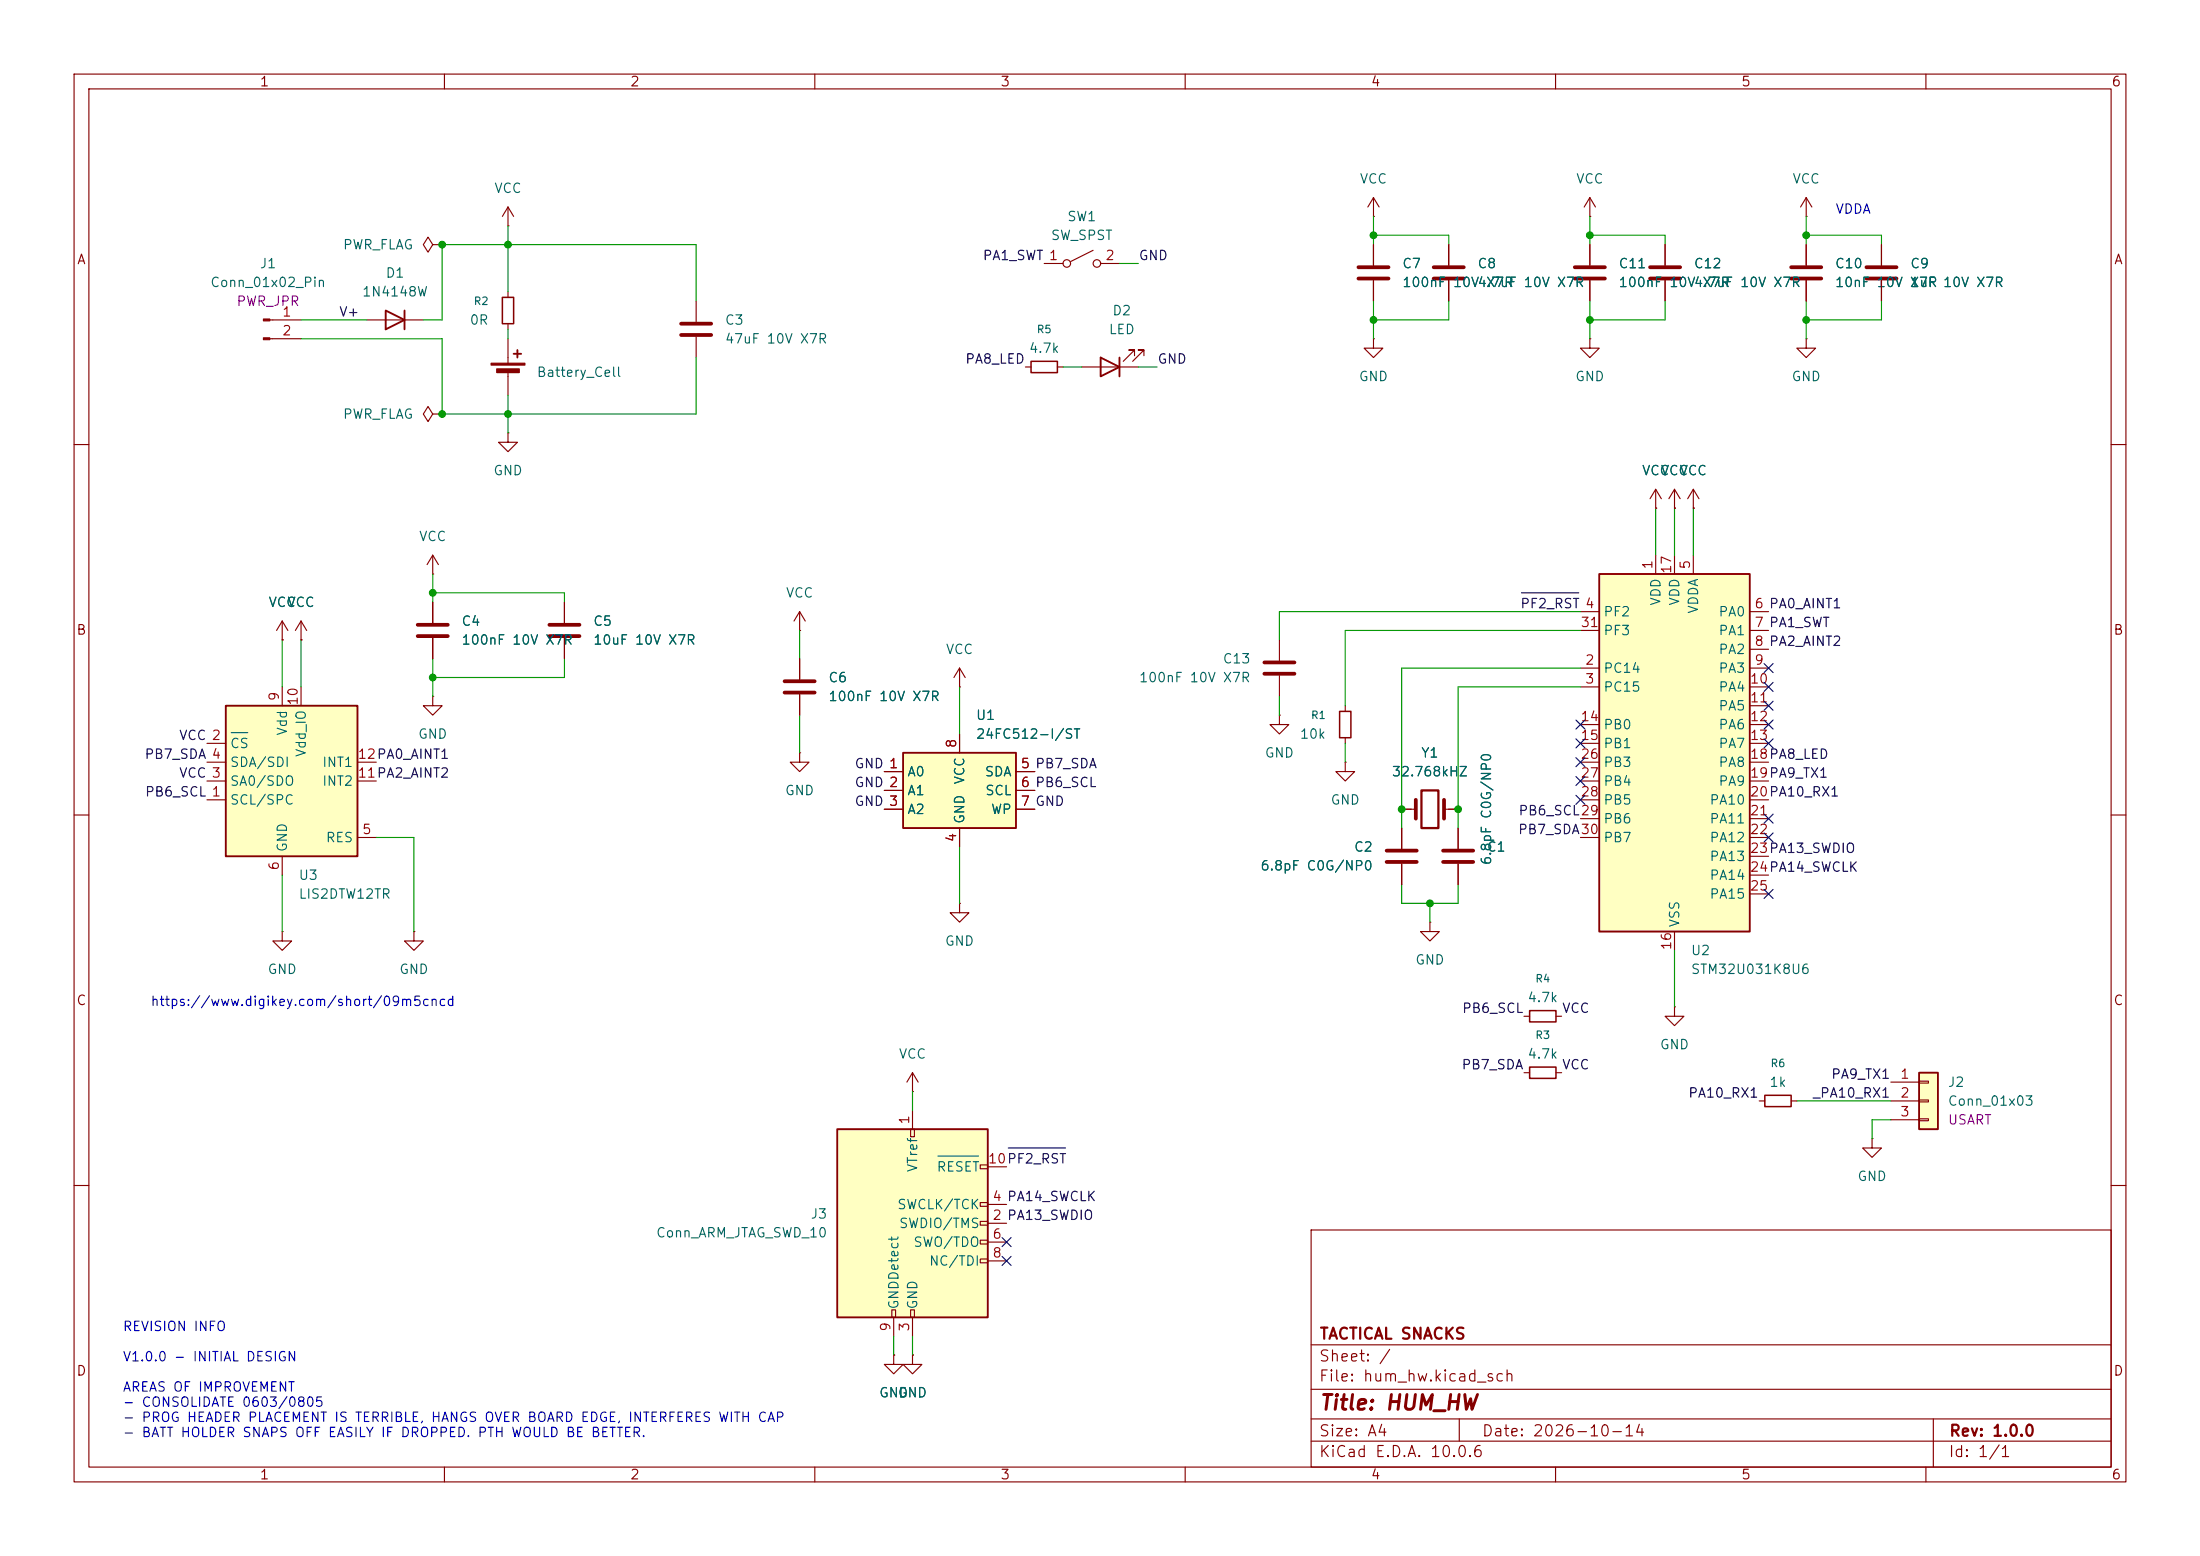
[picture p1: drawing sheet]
<svg xmlns="http://www.w3.org/2000/svg" width="297mm" height="210mm" viewBox="0 0 297 210" stroke-linecap="round" stroke-linejoin="round" font-family="sans-serif">
<g fill="none" stroke="#840000" stroke-width=".15">
<path d="M10 10h277v190h-277zM12 12h273v186h-273zM60 10v2M110 10v2M160 10v2M210 10v2M260 10v2M214.6 33v2.8M214.6 37.8v2.8M224.8 33v2.8M224.8 37.8v2.8M243.8 29.2h.1"/>
<path d="M243.8 26.7l-.7 1.2M243.8 26.7l.8 1.2M243.8 26.7v2.5M10 60h2M285 60h2M40.6 86.4h.1M40.6 83.8l-.7 1.3M40.6 83.8l.8 1.3M40.6 83.8v2.6M10 110h2M107.9 101.6v1.3h1.3l-1.3 1.2-1.2-1.2h1.2M107.9 101.6h.1"/>
<path d="M285 110h2M123.2 147.3h.1M123.2 144.8l-.8 1.3M123.2 144.8l.8 1.3M123.2 144.8v2.5M10 160h2M177 166h108v32h-108zM285 160h2M60 198v2M110 198v2M160 198v2M177 194.5h108"/>
<path d="M177 191.5h108M177 187.5h108M177 181.5h108M197 191.5v3M210 198v2M260 198v2M261 191.5v6.5"/>
</g>
<path d="M212.6 36.1h4.1M212.6 37.6h4.1M222.8 36.1h4M222.8 37.6h4" fill="none" stroke="#840000" stroke-width=".51"/>
<path d="M121.9 101.6h15.3v10.2h-15.3z" fill="#ffffc2"/>
<path d="M121.9 101.6h15.3v10.2h-15.3z" fill="none" stroke="#840000" stroke-width=".25"/>
<g fill="none" stroke="#840000" stroke-width=".15">
<path d="M243.8 33v2.8M243.8 37.8v2.8M254 33v2.8M254 37.8v2.8M68.6 58.4v1.3h1.2l-1.2 1.3-1.3-1.3h1.3M68.6 58.4h.1M138.4 49.5h.8M142.7 49.5h.8M58.4 77.5h.1M58.4 74.9l-.7 1.3M58.4 74.9l.8 1.3M58.4 74.9v2.6"/>
<path d="M38.1 86.4h.1M38.1 83.8l-.8 1.3M38.1 83.8l.8 1.3M38.1 83.8v2.6M58.4 81.3v2.8M58.4 86.1v2.8M76.2 81.3v2.8M76.2 86.1v2.8M129.5 99.1v2.5M181.6 95.3v.7M181.6 99.6v.7M119.4 104.1h2.5"/>
<path d="M119.4 106.7h2.5M119.4 109.2h2.5M129.5 111.8v2.5M137.2 104.1h2.5M137.2 106.7h2.5M137.2 109.2h2.5M189.2 109.2h1.9M189.2 111.8v2.8M189.2 116.6v2.8M194.9 109.2h1.9"/>
</g>
<path d="M241.8 36.1h4.1M241.8 37.6h4.1M252 36.1h4M252 37.6h4M56.4 84.3h4.1M56.4 85.9h4.1M74.2 84.3h4M74.2 85.9h4M187.2 114.8h4.1M187.2 116.3h4.1M191.1 108v2.5M194.9 108v2.5" fill="none" stroke="#840000" stroke-width=".51"/>
<path d="M191.9 106.7h2.3v5.1h-2.3z" fill="none" stroke="#840000" stroke-width=".3"/>
<path d="M139.2 48.8h3.5v1.5h-3.5zM180.8 96h1.6v3.6h-1.6z" fill="none" stroke="#840000" stroke-width=".2"/>
<path d="M215.9 77.5h20.3v48.2h-20.3z" fill="#ffffc2"/>
<path d="M52.1 41.9l2.5 1.3-2.5 1.3zM54.6 41.9v2.6M69.3 47.8h1.1M69.8 47.2v1.1M148.6 48.3l2.5 1.2-2.5 1.3zM151.1 48.3v2.5M215.9 77.5h20.3v48.2h-20.3z" fill="none" stroke="#840000" stroke-width=".25"/>
<g fill="none" stroke="#840000" stroke-width=".15">
<path d="M58.4 33l-.6 1-.7-1 .7-1 .6 1h1.3M59.7 33h.1M68.6 30.5h.1M68.6 27.9v2.6M68.6 39.4v.7M68.6 27.9l-.8 1.3M68.6 27.9l.7 1.3M195.6 33v2.8M195.6 37.8v2.8M36.4 43.2h4.2M36.4 45.7h4.2M49.5 43.2h7.6"/>
<path d="M58.4 55.9l-.6 1-.7-1 .7-1 .6 1h1.3M59.7 55.9h.1M68.6 43.7v.8M68.6 45.7v3.3M68.6 50v3.3M94 40.6v2.8M94 45.5v2.8M146 49.5h7.7M153.2 48v-.8h-.8h.8l-1.6 1.6M154.4 48v-.8h-.7h.7l-1.5 1.6M214.6 45.7v1.3h1.3l-1.3 1.3-1.2-1.3h1.2M214.6 45.7h.1"/>
<path d="M243.8 45.7v1.3h1.3l-1.3 1.3-1.2-1.3h1.2M243.8 45.7h.1M223.5 68.6h.1M223.5 66v2.6M223.5 74.9v2.6M223.5 66l-.7 1.3M223.5 66l.8 1.3M226.1 68.6h.1M226.1 66v2.6M226.1 74.9v2.6M226.1 66l-.8 1.3M226.1 66l.7 1.3"/>
<path d="M228.6 68.6h.1M228.6 66v2.6M228.6 74.9v2.6M228.6 66l-.8 1.3M228.6 66l.8 1.3M58.4 94v1.3h1.3l-1.3 1.2-1.3-1.2h1.3M58.4 94h.1M107.9 85.1h.1M107.9 82.6l-.7 1.2M107.9 82.6l.8 1.2M107.9 82.6v2.5M213.4 90.2h2.5"/>
<path d="M213.4 92.7h2.5M213.4 82.6h2.5M213.4 85.1h2.5M213.4 97.8h2.5M236.2 90.2h2.6M236.2 92.7h2.6M236.2 82.6h2.6M236.2 85.1h2.6M236.2 87.6h2.6M236.2 95.3h2.6M236.2 97.8h2.6M196.8 111.8v2.8"/>
<path d="M196.8 116.6v2.8M213.4 100.3h2.5M213.4 102.9h2.5M213.4 105.4h2.5M213.4 108h2.5M213.4 110.5h2.5M213.4 113h2.5M236.2 100.3h2.6M236.2 102.9h2.6M236.2 105.4h2.6M236.2 108h2.6M236.2 110.5h2.6"/>
<path d="M236.2 113h2.6M236.2 115.6h2.6M236.2 118.1h2.6M38.1 125.7v1.3h1.3l-1.3 1.3-1.3-1.3h1.3M38.1 125.7h.1M55.9 125.7v1.3h1.2l-1.2 1.3-1.3-1.3h1.3M55.9 125.7h.1M193 124.5v1.2h1.3l-1.3 1.3-1.2-1.3h1.2M193 124.5h.1M205.7 137.2h.8M210.1 137.2h.7M226.1 135.9v1.3h1.2l-1.2 1.2-1.3-1.2h1.3"/>
<path d="M226.1 135.9h.1M226.1 125.7v2.6M236.2 120.7h2.6M205.7 144.8h.8M210.1 144.8h.7M237.5 148.6h.8M241.8 148.6h.8"/>
</g>
<path d="M67.8 40.1h1.5v3.6h-1.5zM206.5 136.4h3.6v1.5h-3.6zM206.5 144h3.6v1.5h-3.6zM238.3 147.8h3.5v1.6h-3.5z" fill="none" stroke="#840000" stroke-width=".2"/>
<path d="M193.5 36.1h4.1M193.5 37.6h4.1M91.9 43.7h4.1M91.9 45.2h4.1M194.8 114.8h4.1M194.8 116.3h4.1" fill="none" stroke="#840000" stroke-width=".51"/>
<g fill="#840000" stroke="#840000" stroke-width=".15">
<path d="M66.3 49h4.6v.3h-4.6z"/>
<path d="M67.1 49.8h3v.5h-3z"/>
<path d="M35.6 43.1h.8v.2h-.8z"/>
<path d="M35.6 45.6h.8v.2h-.8z"/>
</g>
<path d="M259.1 144.8h2.5v7.6h-2.5z" fill="#ffffc2"/>
<path d="M259.1 144.8h2.5v7.6h-2.5z" fill="none" stroke="#840000" stroke-width=".25"/>
<g fill="none" stroke="#840000" stroke-width=".15">
<path d="M185.4 33v2.8M185.4 37.8v2.8M107.9 88.9v2.8M107.9 93.7v2.8M172.7 86.4v2.8M172.7 91.2v2.8M252.7 153.7v1.2h1.3l-1.3 1.3-1.2-1.3h1.2M252.7 153.7h.1M255.3 146.1h3.8M255.3 148.6h3.8M255.3 151.1h3.8M259.1 145.9h1.2v.3h-1.2z"/>
<path d="M259.1 148.5h1.2v.2h-1.2zM259.1 151h1.2v.3h-1.2z"/>
</g>
<path d="M183.4 36.1h4.1M183.4 37.6h4.1M105.9 91.9h4.1M105.9 93.5h4.1M170.7 89.4h4.1M170.7 90.9h4.1" fill="none" stroke="#840000" stroke-width=".51"/>
<path d="M113 152.4h20.3v25.4h-20.3z" fill="#ffffc2"/>
<path d="M113 152.4h20.3v25.4h-20.3z" fill="none" stroke="#840000" stroke-width=".25"/>
<g fill="none" stroke="#840000" stroke-width=".15">
<path d="M141 35.6h2.5M147.6 33.8l-3.1 1.5M148.6 35.6h2.5M185.4 29.2h.1M185.4 26.7l-.7 1.2M185.4 26.7l.8 1.2M185.4 26.7v2.5M214.6 29.2h.1M214.6 26.7l-.7 1.2M214.6 26.7l.8 1.2M214.6 26.7v2.5M185.4 45.7v1.3h1.3l-1.3 1.3-1.3-1.3h1.3"/>
<path d="M185.4 45.7h.1M129.5 92.7h.1M129.5 90.2l-.7 1.2M129.5 90.2l.8 1.2M129.5 90.2v2.5M122.9 152.4h.5v1h-.5zM123.2 149.9v2.5M132.3 157.2h1v.5h-1zM133.3 157.5h2.6M120.4 176.8h.5v1h-.5zM120.6 177.8v2.5M122.9 176.8h.5v1h-.5z"/>
<path d="M123.2 177.8v2.5M132.3 162.3h1v.5h-1zM132.3 164.8h1v.6h-1zM132.3 167.4h1v.5h-1zM132.3 169.9h1v.5h-1zM133.3 165.1h2.6M133.3 162.6h2.6M133.3 167.6h2.6M133.3 170.2h2.6"/>
<circle cx="144" cy="35.6" r=".51"/>
<circle cx="148.1" cy="35.6" r=".51"/>
</g>
<path d="M126.6 156h5.5" fill="none" stroke="#006464" stroke-width=".15"/>
<path d="M30.5 95.3h17.8v20.3h-17.8z" fill="#ffffc2"/>
<path d="M30.5 95.3h17.8v20.3h-17.8z" fill="none" stroke="#840000" stroke-width=".25"/>
<g fill="none" stroke="#840000" stroke-width=".15">
<path d="M185.4 33v2.8M185.4 37.8v2.8M195.6 33v2.8M195.6 37.8v2.8M214.6 33v2.8M214.6 37.8v2.8M224.8 33v2.8M224.8 37.8v2.8M243.8 33v2.8M243.8 37.8v2.8M254 33v2.8M254 37.8v2.8"/>
<path d="M223.5 68.6h.1M226.1 68.6h.1M228.6 68.6h.1M38.1 86.4h.1M38.1 92.7v2.6M40.6 86.4h.1M40.6 92.7v2.6M58.4 81.3v2.8M58.4 86.1v2.8M76.2 81.3v2.8M76.2 86.1v2.8M107.9 88.9v2.8"/>
<path d="M107.9 93.7v2.8M129.5 99.1v2.5M172.7 96.5v1.3h1.3l-1.3 1.3-1.3-1.3h1.3M172.7 96.5h.1M27.9 108h2.6M27.9 100.3h2.6M27.9 105.4h2.6M27.9 102.9h2.6M38.1 115.6v2.5M48.3 105.4h2.5M48.3 102.9h2.5M48.3 113h2.5"/>
<path d="M119.4 109.2h2.5M119.4 104.1h2.5M119.4 106.7h2.5M129.5 111.8v2.5M137.2 109.2h2.5M137.2 104.1h2.5M137.2 106.7h2.5M181.6 102.9v1.2h1.3l-1.3 1.3-1.3-1.3h1.3M181.6 102.9h.1M189.2 109.2h1.3M189.2 111.8v2.8M189.2 116.6v2.8"/>
<path d="M195.6 109.2h1.2M196.8 111.8v2.8M196.8 116.6v2.8M129.5 121.9v1.3h1.3l-1.3 1.3-1.2-1.3h1.2M129.5 121.9h.1M120.6 182.9v1.3h1.3l-1.3 1.2-1.2-1.2h1.2M120.6 182.9h.1M123.2 182.9v1.3h1.3l-1.3 1.2-1.3-1.2h1.3M123.2 182.9h.1"/>
</g>
<path d="M31.2 98.9h2.2" fill="none" stroke="#006464" stroke-width=".15"/>
<path d="M205.4 80h7.7M136.1 154.9h7.7" fill="none" stroke="#0f0f0f" stroke-width=".15"/>
<g fill="none" stroke="#009600" stroke-width=".15">
<path d="M68.6 30.5v8.9M151.1 35.6h2.6M185.4 31.8h10.2v1.2M185.4 29.2v3.8M214.6 31.8h10.2v1.2M214.6 29.2v3.8M243.8 29.2v3.8M243.8 31.8h10.2v1.2M40.6 43.2h8.9M40.6 45.7h19.1v10.2h34.3v-7.6M68.6 44.5v1.2M68.6 53.3v5.1"/>
<path d="M94 40.6v-7.6h-34.3v10.2h-2.6M143.5 49.5h2.5M153.7 49.5h2.5M185.4 40.6v5.1M195.6 40.6v2.6h-10.2M214.6 40.6v5.1M224.8 40.6v2.6h-10.2M243.8 40.6v5.1M254 40.6v2.6h-10.2M58.4 77.5v3.8M223.5 68.6v6.3M226.1 68.6v6.3"/>
<path d="M228.6 68.6v6.3M38.1 86.4v6.3M40.6 86.4v6.3M58.4 88.9v5.1M58.4 80h17.8v1.3M76.2 88.9v2.5h-17.8M107.9 85.1v3.8M107.9 96.5v5.1M129.5 92.7v6.4M172.7 94v2.5M213.4 82.6h-40.7v3.8M213.4 92.7h-16.6v19.1"/>
<path d="M213.4 90.2h-24.2v21.6M213.4 85.1h-31.8v10.2M38.1 118.1v7.6M50.8 113h5.1v12.7M129.5 114.3v7.6M181.6 100.3v2.6M189.2 119.4v2.5h7.6v-2.5M193 121.9v2.6M226.1 128.3v7.6M123.2 147.3v2.6M242.6 148.6h12.7M255.3 151.1h-2.6v2.6"/>
<path d="M120.6 180.3v2.6M123.2 180.3v2.6"/>
</g>
<g fill="none" stroke="#000084" stroke-width=".15">
<path d="M212.8 97.2l1.2 1.2M212.8 99.7l1.2 1.2M214 97.2l-1.2 1.2M214 99.7l-1.2 1.2M238.2 89.6l1.2 1.2M238.2 92.1l1.2 1.2M238.2 94.6l1.2 1.3M238.2 97.2l1.2 1.2M238.2 99.7l1.2 1.2M239.4 89.6l-1.2 1.2M239.4 92.1l-1.2 1.2M239.4 94.6l-1.2 1.3"/>
<path d="M239.4 97.2l-1.2 1.2M239.4 99.7l-1.2 1.2M212.8 102.3l1.2 1.2M212.8 104.8l1.2 1.2M212.8 107.3l1.2 1.3M214 102.3l-1.2 1.2M214 104.8l-1.2 1.2M214 107.3l-1.2 1.3M238.2 112.4l1.2 1.2M238.2 109.9l1.2 1.2M239.4 112.4l-1.2 1.2M239.4 109.9l-1.2 1.2"/>
<path d="M238.2 120l1.2 1.3M239.4 120l-1.2 1.3M135.3 169.6l1.2 1.2M135.3 167l1.2 1.2M136.5 169.6l-1.2 1.2M136.5 167l-1.2 1.2"/>
</g>
<g fill="#009600" stroke="#009600" stroke-width=".14">
<circle cx="189.2" cy="109.2" r=".46"/>
<circle cx="58.4" cy="91.4" r=".46"/>
<circle cx="193" cy="121.9" r=".46"/>
<circle cx="196.8" cy="109.2" r=".46"/>
<circle cx="243.8" cy="31.8" r=".46"/>
<circle cx="185.4" cy="43.2" r=".46"/>
<circle cx="214.6" cy="31.8" r=".46"/>
<circle cx="185.4" cy="31.8" r=".46"/>
<circle cx="243.8" cy="43.2" r=".46"/>
<circle cx="214.6" cy="43.2" r=".46"/>
<circle cx="58.4" cy="80" r=".46"/>
<circle cx="68.6" cy="33" r=".46"/>
<circle cx="68.6" cy="55.9" r=".46"/>
<circle cx="59.7" cy="55.9" r=".46"/>
<circle cx="59.7" cy="33" r=".46"/>
</g>
<text font-size="2" fill="#840000" x="178" y="190.8">Title: HUM_HW</text>
<g font-size="1.5" fill="#840000">
<text x="178" y="184.1">Sheet: /</text>
<text x="178" y="181.1">TACTICAL SNACKS</text>
<text x="178" y="186.8">File: hum_hw.kicad_sch</text>
<text x="178" y="197">KiCad E.D.A. 10.0.6</text>
<text x="178" y="194.2">Size: A4</text>
<text x="200" y="194.2">Date: 2026-10-14</text>
<text x="263" y="197">Id: 1/1</text>
<text x="263" y="194.2">Rev: 1.0.0</text>
</g>
<g font-size="1.3" fill="#840000">
<text x="35" y="12">1</text>
<text x="85" y="12">2</text>
<text x="135" y="12">3</text>
<text x="185" y="12">4</text>
<text x="235" y="12">5</text>
<text x="285" y="12">6</text>
<text x="10.3" y="36">A</text>
<text x="285.3" y="36">A</text>
<text x="10.2" y="86">B</text>
<text x="285.2" y="86">B</text>
<text x="10.2" y="136">C</text>
<text x="285.2" y="136">C</text>
<text x="10.2" y="186">D</text>
<text x="285.2" y="186">D</text>
<text x="35" y="200">1</text>
<text x="85" y="200">2</text>
<text x="135" y="200">3</text>
<text x="185" y="200">4</text>
<text x="235" y="200">5</text>
<text x="285" y="200">6</text>
</g>
<g font-size="1.3" fill="#006464">
<text x="66.6" y="26.4">VCC</text>
<text x="183.5" y="25.1">VCC</text>
<text x="212.7" y="25.1">VCC</text>
<text x="241.9" y="25.1">VCC</text>
<text x="46.2" y="34">PWR_FLAG</text>
<text x="141.8" y="32.7">SW_SPST</text>
<text x="144" y="30.2">SW1</text>
<text x="28.3" y="39.1">Conn_01x02_Pin</text>
<text x="35" y="36.5">J1</text>
<text x="48.8" y="40.3">1N4148W</text>
<text x="52" y="37.8">D1</text>
<text x="189.2" y="36.5">C7</text>
<text x="189.2" y="39.1">100nF</text>
<text x="196" y="39.1">10V4.7uF 10V X7R</text>
<text x="199.4" y="36.5">C8</text>
<text x="200.5" y="39.1">X7R</text>
<text x="218.4" y="36.5">C11</text>
<text x="218.4" y="39.1">100nF</text>
<text x="225.3" y="39.1">10V4.7uF 10V X7R</text>
<text x="228.6" y="36.5">C12</text>
<text x="229.7" y="39.1">X7R</text>
<text x="247.6" y="36.5">C10</text>
<text x="247.6" y="39.1">10nF 10V X7R 10V X7R</text>
<text x="257.8" y="36.5">C9</text>
<text x="257.8" y="39.1">1uF</text>
<text x="63.3" y="44.1">0R</text>
<text x="97.8" y="44.1">C3</text>
<text x="97.8" y="46.7">47uF 10V X7R</text>
<text x="138.8" y="48">4.7k</text>
<text x="149.6" y="45.4">LED</text>
<text x="150.1" y="42.9">D2</text>
<text x="72.4" y="51.2">Battery_Cell</text>
<text x="183.4" y="51.8">GND</text>
<text x="212.6" y="51.8">GND</text>
<text x="241.8" y="51.8">GND</text>
<text x="46.2" y="56.8">PWR_FLAG</text>
<text x="66.5" y="64.5">GND</text>
<text x="221.6" y="64.5">VCC</text>
<text x="224.1" y="64.5">VCC</text>
<text x="226.7" y="64.5">VCC</text>
<text x="56.5" y="73.4">VCC</text>
<text x="36.2" y="82.2">VCC</text>
<text x="38.7" y="82.2">VCC</text>
<text x="106" y="81">VCC</text>
<text x="216.4" y="83.5">PF2</text>
<text x="224.5" y="81.8" transform="rotate(-90 224.5 81.8)">VDD</text>
<text x="227" y="81.8" transform="rotate(-90 227 81.8)">VDD</text>
<text x="229.6" y="82.9" transform="rotate(-90 229.6 82.9)">VDDA</text>
<text x="231.9" y="83.5">PA0</text>
<text x="62.2" y="84.8">C4</text>
<text x="62.2" y="87.3">100nF 10V X7R</text>
<text x="80" y="84.8">C5</text>
<text x="80" y="87.3">10uF 10V X7R</text>
<text x="127.6" y="88.6">VCC</text>
<text x="165" y="89.9">C13</text>
<text x="216.4" y="86.1">PF3</text>
<text x="231.9" y="86.1">PA1</text>
<text x="231.9" y="88.6">PA2</text>
<text x="111.7" y="92.4">C6</text>
<text x="111.7" y="94.9">100nF 10V X7R</text>
<text x="153.7" y="92.4">100nF 10V X7R</text>
<text x="216.4" y="91.1">PC14</text>
<text x="216.4" y="93.7">PC15</text>
<text x="231.9" y="91.1">PA3</text>
<text x="231.9" y="93.7">PA4</text>
<text x="31" y="101.3">CS</text>
<text x="39.1" y="99.4" transform="rotate(-90 39.1 99.4)">Vdd</text>
<text x="56.4" y="100">GND</text>
<text x="131.7" y="97.5">U1</text>
<text x="131.7" y="100">24FC512-I/ST</text>
<text x="175.4" y="100">10k</text>
<text x="216.4" y="98.8">PB0</text>
<text x="216.4" y="101.3">PB1</text>
<text x="231.9" y="96.2">PA5</text>
<text x="231.9" y="98.8">PA6</text>
<text x="231.9" y="101.3">PA7</text>
<text x="31" y="106.4">SA0/SDO</text>
<text x="31" y="103.8">SDA/SDI</text>
<text x="41.6" y="102.3" transform="rotate(-90 41.6 102.3)">Vdd_IO</text>
<text x="43.4" y="106.4">INT2</text>
<text x="43.4" y="103.8">INT1</text>
<text x="105.9" y="107.6">GND</text>
<text x="122.4" y="105.1">A0</text>
<text x="122.4" y="107.6">A1</text>
<text x="130.5" y="106" transform="rotate(-90 130.5 106)">VCC</text>
<text x="132.9" y="105.1">SDA</text>
<text x="132.9" y="107.6">SCL</text>
<text x="170.7" y="102.6">GND</text>
<text x="187.8" y="105.1">32.768kHZ</text>
<text x="191.8" y="102.6">Y1</text>
<text x="216.4" y="103.8">PB3</text>
<text x="216.4" y="106.4">PB4</text>
<text x="231.9" y="103.8">PA8</text>
<text x="231.9" y="106.4">PA9</text>
<text x="31" y="108.9">SCL/SPC</text>
<text x="43.9" y="114">RES</text>
<text x="122.4" y="110.2">A2</text>
<text x="130.5" y="111.3" transform="rotate(-90 130.5 111.3)">GND</text>
<text x="133.7" y="110.2">WP</text>
<text x="179.5" y="108.9">GND</text>
<text x="216.4" y="108.9">PB5</text>
<text x="216.4" y="111.5">PB6</text>
<text x="216.4" y="114">PB7</text>
<text x="230.7" y="108.9">PA10</text>
<text x="230.7" y="111.5">PA11</text>
<text x="230.7" y="114">PA12</text>
<text x="39.1" y="115.1" transform="rotate(-90 39.1 115.1)">GND</text>
<text x="40.2" y="119.1">U3</text>
<text x="170.1" y="117.8">6.8pF C0G/NP0</text>
<text x="182.7" y="115.3">C2</text>
<text x="200.6" y="115.3">C1</text>
<text x="201.6" y="116.9" transform="rotate(-90 201.6 116.9)">6.8pF C0G/NP0</text>
<text x="230.7" y="116.5">PA13</text>
<text x="230.7" y="119.1">PA14</text>
<text x="40.2" y="121.6">LIS2DTW12TR</text>
<text x="227" y="125.2" transform="rotate(-90 227 125.2)">VSS</text>
<text x="230.7" y="121.6">PA15</text>
<text x="36" y="131.8">GND</text>
<text x="53.8" y="131.8">GND</text>
<text x="127.5" y="128">GND</text>
<text x="191" y="130.5">GND</text>
<text x="228.2" y="129.2">U2</text>
<text x="228.2" y="131.8">STM32U031K8U6</text>
<text x="206.1" y="135.6">4.7k</text>
<text x="121.2" y="143.2">VCC</text>
<text x="206.1" y="143.2">4.7k</text>
<text x="224" y="141.9">GND</text>
<text x="238.8" y="147">1k</text>
<text x="262.9" y="147">J2</text>
<text x="262.9" y="149.6">Conn_01x03</text>
<text x="124.2" y="158.3" transform="rotate(-90 124.2 158.3)">VTref</text>
<text x="126.4" y="158.4">RESET</text>
<text x="250.7" y="159.7">GND</text>
<text x="88.5" y="167.3">Conn_ARM_JTAG_SWD_10</text>
<text x="109.3" y="164.8">J3</text>
<text x="121" y="163.5">SWCLK/TCK</text>
<text x="121.3" y="166.1">SWDIO/TMS</text>
<text x="123.2" y="168.6">SWO/TDO</text>
<text x="125.3" y="171.1">NC/TDI</text>
<text x="121.6" y="176.8" transform="rotate(-90 121.6 176.8)">GNDDetect</text>
<text x="124.2" y="176.8" transform="rotate(-90 124.2 176.8)">GND</text>
<text x="118.6" y="188.9">GND</text>
<text x="121.1" y="188.9">GND</text>
</g>
<g font-size="1.3" fill="#0000c2">
<text x="247.7" y="29.2">VDDA</text>
<text x="20.2" y="136.1">https://www.digikey.com/short/09m5cncd</text>
<text x="16.5" y="180">REVISION INFO</text>
<text x="16.5" y="184.1">V1.0.0 - INITIAL DESIGN</text>
<text x="16.5" y="188.1">AREAS OF IMPROVEMENT</text>
<text x="16.5" y="190.2">- CONSOLIDATE 0603/0805</text>
<text x="16.5" y="192.2">- PROG HEADER PLACEMENT IS TERRIBLE, HANGS OVER BOARD EDGE, INTERFERES WITH CAP</text>
<text x="16.5" y="194.3">- BATT HOLDER SNAPS OFF EASILY IF DROPPED. PTH WOULD BE BETTER.</text>
</g>
<g font-size="1.3" fill="#0f0f0f">
<text x="132.6" y="35.4">PA1_SWT 1</text>
<text x="153.6" y="35.4">GND</text>
<text x="45.7" y="43.1">V+</text>
<text x="130.2" y="49.4">PA8_LED</text>
<text x="156.2" y="49.4">GND</text>
<text x="205.2" y="82.4">PF2_RST 4</text>
<text x="24.1" y="100.2">VCC 2</text>
<text x="19.4" y="102.7">PB7_SDA 4</text>
<text x="19.5" y="107.8">PB6_SCL 1</text>
<text x="24.1" y="105.3">VCC 3</text>
<text x="115.3" y="106.6">GND 2</text>
<text x="115.3" y="104">GND 1</text>
<text x="115.3" y="109.1">GND 3</text>
<text x="204.8" y="112.9">PB7_SDA30</text>
<text x="204.9" y="110.4">PB6_SCL29</text>
<text x="197.3" y="137">PB6_SCL</text>
<text x="210.8" y="137">VCC</text>
<text x="197.2" y="144.7">PB7_SDA</text>
<text x="210.8" y="144.7">VCC</text>
<text x="227.8" y="148.5">PA10_RX1</text>
<text x="244.6" y="148.5">_PA10_RX1</text>
<text x="247.1" y="145.9">PA9_TX1</text>
</g>
<g font-size="1.3" fill="#a90000">
<text x="149.1" y="35.4">2</text>
<text x="38" y="43">1</text>
<text x="38" y="45.6">2</text>
<text x="223.4" y="76.9" transform="rotate(-90 223.4 76.9)">1</text>
<text x="225.9" y="77.5" transform="rotate(-90 225.9 77.5)">17</text>
<text x="228.5" y="76.9" transform="rotate(-90 228.5 76.9)">5</text>
<text x="236.8" y="82.4">6 PA0_AINT1</text>
<text x="213.3" y="85">31</text>
<text x="236.8" y="85">7 PA1_SWT</text>
<text x="236.8" y="87.5">8 PA2_AINT2</text>
<text x="38" y="94.7" transform="rotate(-90 38 94.7)">9</text>
<text x="40.5" y="95.3" transform="rotate(-90 40.5 95.3)">10</text>
<text x="213.9" y="90">2</text>
<text x="213.9" y="92.6">3</text>
<text x="236.2" y="92.6">10</text>
<text x="236.2" y="95.1">11</text>
<text x="236.8" y="90">9</text>
<text x="129.4" y="101.1" transform="rotate(-90 129.4 101.1)">8</text>
<text x="213.3" y="97.7">14</text>
<text x="213.3" y="100.2">15</text>
<text x="236.2" y="97.7">12</text>
<text x="236.2" y="100.2">13</text>
<text x="48.2" y="105.3">11PA2_AINT2</text>
<text x="48.2" y="102.7">12PA0_AINT1</text>
<text x="119.9" y="104">1</text>
<text x="119.9" y="106.5">2</text>
<text x="137.7" y="104">5 PB7_SDA</text>
<text x="137.7" y="106.5">6 PB6_SCL</text>
<text x="137.7" y="104">5</text>
<text x="137.7" y="106.5">6</text>
<text x="213.3" y="102.7">26</text>
<text x="213.3" y="105.3">27</text>
<text x="213.3" y="107.8">28</text>
<text x="236.2" y="102.7">18PA8_LED</text>
<text x="236.2" y="105.3">19PA9_TX1</text>
<text x="236.2" y="107.8">20PA10_RX1</text>
<text x="48.8" y="112.9">5</text>
<text x="119.9" y="109.1">3</text>
<text x="129.4" y="113.8" transform="rotate(-90 129.4 113.8)">4</text>
<text x="137.7" y="109.1">7 GND</text>
<text x="137.7" y="109.1">7</text>
<text x="236.2" y="110.4">21</text>
<text x="236.2" y="112.9">22</text>
<text x="38" y="117.6" transform="rotate(-90 38 117.6)">6</text>
<text x="236.2" y="115.4">23PA13_SWDIO</text>
<text x="236.2" y="118">24PA14_SWCLK</text>
<text x="236.2" y="120.5">25</text>
<text x="225.9" y="128.3" transform="rotate(-90 225.9 128.3)">16</text>
<text x="256.4" y="145.9">1</text>
<text x="256.4" y="148.5">2</text>
<text x="123.1" y="151.9" transform="rotate(-90 123.1 151.9)">1</text>
<text x="256.4" y="151">3</text>
<text x="133.3" y="157.3">10PF2_RST</text>
<text x="133.9" y="165">2 PA13_SWDIO</text>
<text x="133.9" y="162.4">4 PA14_SWCLK</text>
<text x="133.9" y="167.5">6</text>
<text x="133.9" y="170">8</text>
<text x="120.5" y="179.8" transform="rotate(-90 120.5 179.8)">9</text>
<text x="123.1" y="179.8" transform="rotate(-90 123.1 179.8)">3</text>
</g>
<g font-size="1.3" fill="#840084">
<text x="31.8" y="41.6">PWR_JPR</text>
<text x="262.9" y="152.1">USART</text>
</g>
<g font-size="1" fill="#006464">
<text x="63.9" y="41.4">R2</text>
<text x="139.9" y="45.2">R5</text>
<text x="176.9" y="97.3">R1</text>
<text x="207.2" y="132.8">R4</text>
<text x="207.2" y="140.5">R3</text>
<text x="238.9" y="144.3">R6</text>
</g>
</svg>
